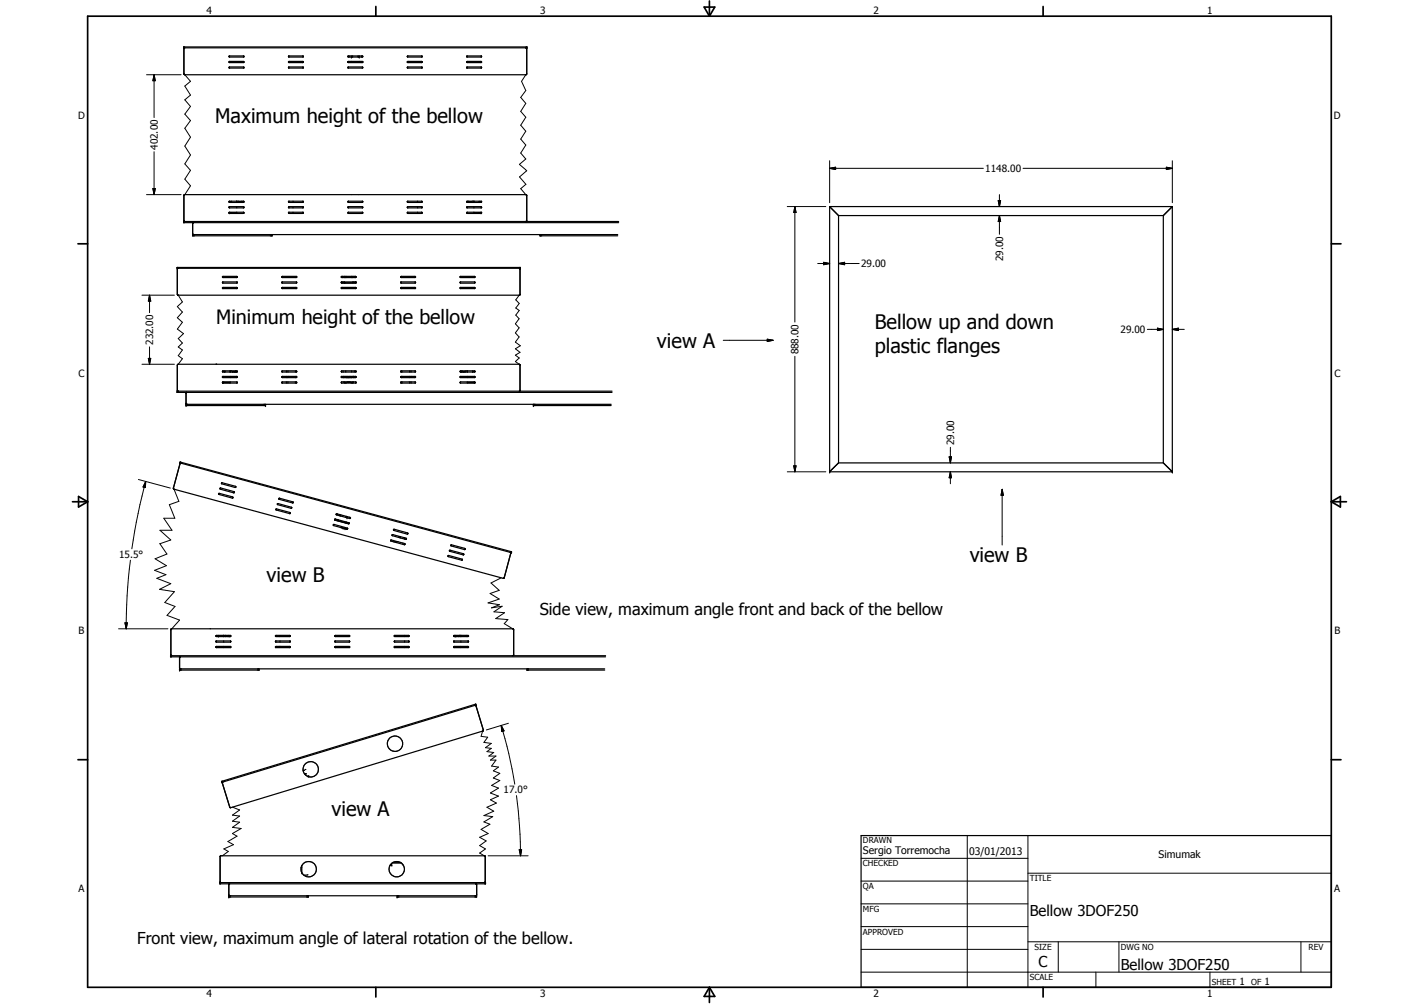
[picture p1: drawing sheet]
<svg xmlns="http://www.w3.org/2000/svg" width="594mm" height="420mm" viewBox="0 0 594 420" stroke-linecap="round" stroke-linejoin="round" font-family="sans-serif">
<g fill="none" stroke="#000" stroke-width=".51">
<path d="M76.9 19.6h143.7v.4h-143.7zM77.3 20l-.3 .4v10.5l.4 .4h142.7l.4-.3v-10.7l-.2-.3M95.9 28.2l.1 .3h6l.1-.3M95.9 23.5l6.1-.1 .1 .3-6.1 .2zM95.9 28.1v.1M96 25.7v.5M96 26.2h.1M96 28.1h-.1M96.1 25.7l6 .2-.2 .3h-5.8M96.1 25.7h-.1M96.1 28l6 .1M96.1 28l-.1 .1"/>
<path d="M102.1 28.1v.1M120.8 28.2l.1 .3h6l.1-.3M120.8 23.5l6.1-.1 .1 .3-6.1 .2zM120.8 25.8l6-.1 .2 .3-6 .2zM120.8 28.1v.1M120.8 28.1h6.2M127 28.1v.1M145.7 28.2l.1 .3h6l.1-.3M145.7 26h6.2M145.7 26.1h6.1M145.7 25.9h1.4v.2M145.7 23.5l6.1-.1 .1 .3-6.1 .2z"/>
<path d="M145.7 25.8v.2M145.7 25.8v.1M145.7 28.1h6.1M145.7 28.1v.1M146.2 23.4v.5M147 25.7v.2M147.1 23.4v.5M147.4 23.5l.1 .4M147.6 23.4v.5M149.9 23.4v.5M150.1 23.5l-.1 .4M150.5 23.4l-.1 .5"/>
<path d="M150.5 25.7v.2M151.4 23.4v.5M151.8 25.7l.1 .3M151.8 25.7l-6.1 .1M151.8 25.8v.1M151.8 28.1l.1 .1M151.9 25.9h-1.5v.2M170.6 23.5l6-.1 .2 .3-6.1 .2zM170.6 25.8l5.9-.1 .3 .3-6 .2zM170.6 28.1l5.9-.1 .3 .3-6.1 .2zM195.4 28.2l.1 .3h6l.1-.3M195.4 25.8l6-.1 .2 .3-6 .2z"/>
<path d="M195.4 28.1h6.2M195.4 28.1v.1M195.5 23.4h6l.1 .3-6.1 .2zM201.6 28.1v.1M77.4 92.7l-.4-.4v-10.5l.3-.4h143l.2 .3v10.8l-.4 .2M81 93.2l-.4 .3v4.4l.3 .3M95.9 84.5l.1-.3 6.1 .2-.2 .3h-5.8M95.9 86.8v.1M95.9 89v.1M95.9 84.5l.1 .2M95.9 89.1v.1M95.9 88.9l6.2 .1"/>
<path d="M95.9 86.6h6.2M95.9 86.6v.3M95.9 86.6v.1M95.9 89.2l.1 .1M95.9 88.9v.1M95.9 89.2h3.2M95.9 88.9l.2 .1M96 89.3h.1M96 84.7h.1M96.1 89h3M96.1 89l-.2 .1M96.8 84.5v.2"/>
<path d="M96.9 84.2v.3h-1M99.1 84.2v.5M99.1 86.5v.5M99.1 88.8v.5M100.2 84.5l-.3 .2M100.2 84.5h.4M100.3 84.5h.3M100.6 84.5l.3 .2M101.3 84.2l.5 .5M101.4 84.5l.1 .2M102.1 86.6v.1M102.1 89.1l-6 .2"/>
<path d="M102.1 86.7l-.1 .3-6.1-.1M102.1 89v.1M114 98.2v.5h-33.4v-.5h178M120.8 89l.1-.2 6.1 .2M120.8 89.1l.2 .2 6-.2M120.8 86.7l.1 .3h6l.1-.3M120.8 89v.1M120.8 84.3l6.1-.1 .1 .3-6 .2zM120.8 86.6h6.2M120.8 86.6v.1M122.7 84.2v.5M122.7 86.5v.5"/>
<path d="M122.7 88.8v.5M127 86.6v.1M127 89v.1M145.7 89l.1-.2 6.1 .2M145.7 89.1l.2 .2 6-.2M145.7 86.7l.1 .3h6l.1-.3M145.7 89v.1M145.7 86.6h6.1M145.7 84.3l6.1-.1 .1 .3-6 .2zM145.7 86.6v.1M147.2 81.4h.1M150.3 81.4h.1"/>
<path d="M151.8 86.6l.1 .1M151.9 89v.1M170.5 89l.2-.2 6.1 .2M170.5 89.1l6 .2M170.5 89v.1M170.6 84.3l6-.1 .2 .3-6 .2zM170.6 86.6l5.9-.1 .3 .3-6.1 .2zM174.8 84.2v.5M174.8 86.5v.5M174.8 88.8v.5M176.6 89.3h-.1M176.6 84.7h-.1"/>
<path d="M176.8 89v.1M176.8 89.1l-.2 .2M195.4 89.1l6.2 .1M195.4 86.7l.1 .3 6.1-.1M195.4 89v.1M195.4 86.6h6.2M195.4 86.6v.1M195.5 84.2h6l.1 .3-6 .2zM196.1 84.6v-.2v.3M196.3 84.2l-.6 .5M196.9 84.5h.4M196.9 84.5l-.3 .2"/>
<path d="M197.3 84.5h.1M197.4 84.6l.1 .1M197.4 84.5l.2 .2M198.4 89.2h3.2M198.4 84.2v.5M198.4 86.5v.5M198.4 88.8v.5M198.4 89h3M200.6 84.2v.3h1M200.8 84.5v.2M201.4 89l.1 .2M201.6 88.9l-6.2 .1"/>
<path d="M201.6 86.6v.1M201.6 86.6v.3M201.6 88.9v.1M201.6 88.9l-.2 .1M201.6 89v.1M201.6 86.8v.1M201.6 89.1v.1M226.1 98.2v.5h32.5M259 92.7h-182.1v.5h182.1M347.3 86.4h143.5M347.3 86.5l3.8 3.7M347.3 86.4v111"/>
<path d="M351.1 90.2h135.9M351.1 90.2v103.5M487 90.2v103.5M490.8 86.5l-3.8 3.7M490.8 86.4v111M74.1 111.9h143.7v.4h-143.7zM74.6 112.3l-.4 .3v10.6l.3 .3h143l.2-.2v-10.7l-.3-.3M93.2 115.7h5.9l.2 .3-5.9 .2zM93.2 118.1l6-.1 .1 .3-5.9 .2zM118 115.7h6l.2 .3-6 .2zM118 118.1l6.1-.1 .1 .3-6 .2zM142.9 118.2v.2"/>
<path d="M142.9 118.2h1.4v.2M142.9 115.7h6l.2 .3-6 .2zM142.9 118.4h6.1M142.9 118.4h6.2M143 118v.2M143.4 115.7v.5M144.2 118v.2M144.3 115.7v.5M144.7 115.8v.4M144.8 115.7v.5M147.2 115.7l-.1 .5M147.3 115.8v.4"/>
<path d="M147.7 115.7l-.1 .5M147.8 118v.2M148.6 115.7v.5M149 118v.4M149 118.1l-6.1 .1M149 118.1l-1.3 .3M167.8 115.7h5.9l.3 .3-6 .2zM167.8 118.1l6.1-.1 .1 .3-6 .2zM192.7 115.7h5.9l.3 .3-6 .2zM192.7 118.1l6-.1 .2 .3-6 .2zM198.8 116.1h-.1M93.2 120.4l5.9-.1 .2 .3-6 .2z"/>
<path d="M118 120.4l6-.1 .2 .3-6.1 .2zM142.9 120.4l6-.1 .2 .3-6.1 .2zM167.8 120.4l5.9-.1 .3 .3-6.1 .2zM192.7 120.4l5.9-.1 .3 .3-6.1 .2zM90.5 152.3v.1M90.8 152.4h-.1M93.1 157.8l.1 .1M93.1 157.6v.3M93.2 159.9l5.9-.1 .2 .3h-6.2M93.2 157.6l6.1 .1-.2 .3-5.9-.1M93.2 155.3l5.9-.1 .2 .3-6 .2zM93.2 159.9l-.1 .2"/>
<path d="M93.2 157.6l-.1 .1M93.2 159.9l3.1 .1M94 155.4v.3M94.1 155.2v.2h-1M96.3 155.2v.5M96.3 157.5v.5M96.3 159.8v.5M97.3 155.6l-.1 .1M97.3 155.6h.7M97.4 155.6l.8 .1M98.5 155.2l.5 .5M98.6 155.4h.1"/>
<path d="M98.6 155.4v.2M98.6 155.6l.1 .1M118 159.9l6-.1 .2 .3-6.1 .2zM118 155.3l6-.1 .2 .3-6.1 .2zM118 157.6l6.1-.1 .1 .3-6 .2zM119.9 155.2v.5M119.9 157.5v.5M119.9 159.8v.5M120.6 155.2v.5M120.6 157.5v.5M120.6 159.8v.5M123.7 155.2v.5"/>
<path d="M123.7 157.5v.5M123.7 159.8v.5M142.9 159.9l6-.1 .2 .3-6.1 .2zM142.9 155.3l6-.1 .2 .3-6.1 .2zM143 157.5h6l.1 .3-6 .2zM143.6 155.2l.1 .5M143.9 159.8l.4 .5M143.9 157.5l-.2 .5M144.1 159.8l.4 .5M144.1 157.5l-.2 .5M144.4 159.8l.6 .5M144.5 157.5l-.3 .5"/>
<path d="M144.7 155.2v.5M145.2 159.8v.2l1.6-.2M145.2 157.5l-.3 .4M145.5 158h1.1M145.5 159.8h1M145.7 157.5l-.7 .5M145.8 158h.4M146.3 157.5l.7 .5-.2-.5M147 157.9l.1 .1M147.2 155.2v.5M147.5 157.5l.3 .5M147.5 159.8l-.5 .5"/>
<path d="M147.8 157.5l.3 .5M147.9 159.8l-.4 .5M148.1 159.8l-.4 .5M148.1 157.5l.1 .5M148.4 155.2l-.1 .5M167.8 159.9l5.9-.1 .3 .3-6.1 .2zM167.8 155.3l5.9-.1 .3 .3-6.1 .2zM167.8 157.6l6.1-.1 .1 .3-6 .2zM168.3 155.2v.5M168.3 157.5v.5M168.3 159.8v.5M171.4 155.2v.5"/>
<path d="M171.4 157.5v.5M171.4 159.8v.5M172.1 155.2v.5M172.1 157.5v.5M172.1 159.8v.5M192.7 155.3l5.9-.1 .3 .3-6.1 .2zM193.4 155.4l-.1 .2M193.4 155.6l-.1 .1M193.5 155.2l-.6 .5M194 155.6l-.2 .1M194.1 155.5l-.1 .1M194.5 155.5l-.5 .1"/>
<path d="M194.5 155.5l.3 .2M194.5 155.5l.2 .2M195.6 155.2v.5M195.7 157.5v.5M195.7 159.8v.5M197.9 155.2v.2h1M198 155.4v.3M198.8 159.9l-5.9-.1-.3 .3h6.3M198.8 159.9l.1 .2M198.8 157.9l-.1 .1M198.8 159.9l-3.1 .1M198.8 157.6v.3"/>
<path d="M198.9 157.7l-.2-.2-6.1 .2 .3 .3h5.8M198.9 157.8l-.1 .1M78.1 164.2l-.2 .3v4.5l.2 .2M93.1 160.2h3.2M93.1 160.1l.1 .1M93.3 160v.2M111.2 169.2v.5h-33.3v-.5h178M145.8 160h.4M195.7 160.2h3.1M198.7 160v.2M198.9 160.1l-.2 .1M217.6 163.6l-.1 .1"/>
<path d="M217.6 163.6l.1-10.9-.3-.3h-142.8l-.4 .4v10.5l.3 .4M217.6 163.6h.1M223.3 169.2v.5h32.6M256.2 163.7h-182.1v.5h182.1M75.4 194l-.1 .1M75.6 193.8l-.3-.1 .1-.4 138.8 37.6-.1 .4-.5-.2M75.6 193.8h.2M75.6 193.8l-.2 .2M75.7 193.8l138 37.4 .2 .3-2.8 10.2-.5 .3-137.8-37.3-.2-.4 2.7-10.2M347.3 197.4h143.5M347.4 197.4h-.1M351.1 193.7h135.9"/>
<path d="M351.1 193.7l-3.7 3.7M487 193.7l3.8 3.7M91.5 206.6l5.9 1.3 .1 .4-5.8-1.4zM92.2 204.3l6 1.7-.4 .2-5.5-1.5zM92.7 202.1l6.1 1.7-.4 .2-5.5-1.5zM98.7 203.6h.1M115.6 213.4h.1M115.6 213v.4M115.7 213.4l5.6 1.6 .1-.5M115.7 213h-.1M115.7 213l5.7 1.5M116.1 210.9l6.1 1.6-.4 .2-5.5-1.5z"/>
<path d="M116.7 208.6l6.1 1.7-.3 .2-5.6-1.5zM121.4 214.5h.1M139.6 219.5l6 1.7-.2 .3-5.7-1.5zM140.1 217.3v.3M140.1 217.6l6 1.5M140.2 217.3v.1M140.2 217.3h-.1M140.2 217.3l5.9 1.5M140.2 217.4l1.3 .3M140.3 217.3l-.1 .1M140.8 215.1l6 1.6-.3 .3-5.6-1.5zM141.3 215.1l-.1 .5"/>
<path d="M141.5 217.7v.2M141.5 217.6v.1M142.1 215.8h.1M142.1 215.3v.5M142.5 215.6l-.1 .3M142.7 215.4l-.1 .5M144.8 218.6h.1M144.8 218.6l-.1 .2M144.9 218.6l1.3 .3M144.9 216.1l-.1 .4M144.9 218.4v.2M145 216.3l-.1 .3"/>
<path d="M145.5 216.2l-.2 .5M146.1 218.8l.1 .2M146.1 218.9h.1M146.2 219l-.1 .1M146.3 216.5l-.1 .4M146.6 216.5l.1 .1M142.5 220.7l2.8 .8M145.2 221.4h.1M163.6 226l6 1.7-.3 .3-5.6-1.6zM164.5 223.7l5.5 1.5 .2 .4-6-1.4v-.3l.3-.1M164.8 226.7h1.9M164.8 221.5l6 1.8-.3 .2-5.6-1.5z"/>
<path d="M165.6 226.7v.2M167 224.7l-.2 .2M167 224.7h.1M167.1 224.7l.2 .3M167.7 224.6v.5M168.7 227.3v.5M169.3 225v.6M169.5 225.1v.5M187.6 232.6l6 1.6-.3 .2-5.6-1.4zM188.2 230.3v.4l5.8 1.5 .1-.4M188.3 230.3h-.1M188.3 230.3l5.7 1.4"/>
<path d="M188.8 228l6 1.7-.3 .3-5.6-1.5zM194 231.7l.1 .1M71.9 274.4l-.4-.3v-10.7l.3-.3h143l.2 .4v10.5l-.3 .4M75.6 274.9l-.4 .2v4.6l.4 .2M88 263.1h.1M90.4 270.8l.1 .2 6.1-.2M90.4 268.5l.1 .1M90.4 270.7v.1M90.4 270.8l.1 .1M90.5 270.6l6.1 .1M90.5 268.3h6.1M90.5 268.6h6.1"/>
<path d="M90.5 266l5.9-.1 .2 .3-5.9 .2zM90.5 268.4v.2M90.5 268.3l-.1 .1M90.5 270.6l-.1 .1M90.5 270.9h3.1M90.5 270.6l3.1 .1M90.6 270.7v.2M91.3 266.1v.3M91.4 265.9v.2h-1M93.6 265.9v.5M93.6 268.2v.5M93.6 270.5v.5"/>
<path d="M94.8 266.2l.6 .2zM94.8 266.2l-.3 .2M95.8 265.9l.5 .5M95.9 266.1l.1 .3zM96.6 268.3v.1M96.6 268.4v.1M96.6 270.7v.1M96.6 268.5v.1M108.5 279.9v.5h-33.3v-.5h177.9M115.3 270.8l.1 .2 6.1-.2M115.3 270.7l.3-.2 5.9 .2M115.3 268.4v.1"/>
<path d="M115.3 270.7v.1M115.3 268.5l.1 .1M115.4 266l5.9-.1 .2 .3-5.9 .2zM115.4 268.3h6.1M115.4 268.6h6.1M115.4 268.3l-.1 .1M117.2 265.9v.5M117.2 268.2v.5M117.2 270.5v.5M121.5 268.3v.1M121.5 268.4v.1M121.5 270.7v.1"/>
<path d="M121.5 268.5v.1M140.2 270.8l6.1 .2M140.2 270.7l.2-.2 6 .2M140.2 270.7v.1M140.2 268.3l6.1-.1 .1 .3-6 .2zM140.2 266l6-.1 .2 .3-6 .2zM146.3 265.9v.1M146.3 270.9v.1M146.4 270.7v.1M146.4 270.8l-.1 .1M165.1 270.7l.2-.2 6 .2M165.1 270.8l.1 .2 6.1-.2"/>
<path d="M165.1 268.4v.1M165.1 270.7v.1M165.1 268.5v.1M165.1 266l6-.1 .2 .3-6 .2zM165.1 268.3h6.1M165.1 268.6h6.1M165.1 268.3v.1M169.4 265.9v.5M169.4 268.2v.5M169.4 270.5v.5M171.2 268.3l.1 .1M171.3 268.4v.1"/>
<path d="M171.3 270.7v.1M171.3 268.5l-.1 .1M189.9 270.8l.1 .2 6.2-.2M189.9 270.7v.1M190 265.9h5.9l.3 .3-6 .2zM190.6 266.1l.1 .1M190.7 266.1l-.1 .3M190.8 265.9l-.6 .5M191.4 266.2l.5 .1M191.4 266.2l-.3 .2M191.4 266.2h.5M191.4 266.2l-.2 .2"/>
<path d="M191.9 266.2l.2 .2M192.9 265.9v.5M192.9 270.9h3.2M192.9 268.2v.5M192.9 270.5v.5M195.1 265.9v.2h1.1M195.3 266.1v.3M196 270.7v.2M196.1 268.4v.2M196.1 270.6l-6.2 .1M196.1 268.3l-6.2 .1 .3 .3 5.9-.1M196.1 268.3l.1 .1"/>
<path d="M196.1 270.6l.1 .1M196.1 270.6l-3.2 .1M196.2 270.7v.1M196.2 268.5l-.1 .1M196.2 270.8l-.1 .1M220.6 279.9v.5h32.5M253.5 274.4h-182.1v.5h182.1M199.1 294.7l-106.2 32.3M199.1 294.7h.1M199.2 294.7l.1 .3M199.3 295.1l-.5 .1M199.3 295v.1"/>
<path d="M92.8 327l.1 .4M92.9 327h-.1M92.9 327.4h.1M93 327.3l-.1 .1M93 327.3h.1M93.2 327.4l105.8-32.3 .3 .3 3 10.1-.2 .4-105.5 32.1-.4-.3zM93.3 327.3h-.2M93.3 327.2v.1M126.9 322.4h.6M127.5 323.8l.6 .2M127.7 322h.4M128.9 324.9v.1"/>
<path d="M129.3 324.7l-.5 .2M202.9 358.1h-110.5l-.2 .4v10.6M202.9 358.1l.1 .1M203 358.2v11.1M360.5 349.7h196.9v63.5h-196.9zM92 369.4h111.3v.5h-111.3zM92.2 369.1v.1M92.2 369.2l.2 .2M95.9 370l-.1 4.6 .4 .3M95.9 370h.1M96 369.9l-.1 .1M126.1 363.1h.3"/>
<path d="M126.4 362.2v3.1M127.2 366.2h1.4M128.6 366.1h.3M129.1 374.9v.5h-33.3v-.5h103.8v.5h-33.4v-.5M163.3 362.1h.7M163.4 362h.6M164 361.6v.9M164.2 361.1a3.2 3.2 0 0 1 5 1.8 3.2 3.2 0 0 1-3.6 4 3.2 3.2 0 0 1-2.2-4.8M164.2 361.1l-.8 1M164.2 361.1h3.7M168.4 361.8h.3M199.3 369.9l.3 .3v4.3l-.4 .4"/>
<path d="M203 369.3l-.1 .1"/>
<circle cx="165.4" cy="311.2" r="3.2"/>
<circle cx="130.1" cy="322" r="3.2"/>
<circle cx="129.2" cy="363.8" r="3.2"/>
</g>
<g fill="#000">
<circle cx="147.1" cy="23.9" r=".25"/>
<circle cx="150.4" cy="23.9" r=".25"/>
<circle cx="96.1" cy="89" r=".25"/>
<circle cx="201.4" cy="89" r=".25"/>
<circle cx="144.3" cy="118.2" r=".25"/>
<circle cx="217.8" cy="111.9" r=".25"/>
<circle cx="217.8" cy="112.3" r=".25"/>
<circle cx="94.1" cy="155.4" r=".25"/>
<circle cx="143.9" cy="157.5" r=".25"/>
<circle cx="148.1" cy="157.5" r=".25"/>
<circle cx="197.9" cy="155.4" r=".25"/>
<circle cx="77.9" cy="169.2" r=".25"/>
<circle cx="77.9" cy="169.7" r=".25"/>
<circle cx="93.3" cy="160" r=".25"/>
<circle cx="111.2" cy="169.7" r=".25"/>
<circle cx="223.3" cy="169.7" r=".25"/>
<circle cx="75.4" cy="193.3" r=".25"/>
<circle cx="347.3" cy="197.4" r=".25"/>
<circle cx="490.8" cy="197.4" r=".25"/>
<circle cx="145.3" cy="216.7" r=".25"/>
<circle cx="143.7" cy="221" r=".25"/>
<circle cx="144.4" cy="221.2" r=".25"/>
<circle cx="214.2" cy="230.9" r=".25"/>
<circle cx="75.2" cy="279.9" r=".25"/>
<circle cx="91.4" cy="266.1" r=".25"/>
<circle cx="95.9" cy="266.1" r=".25"/>
<circle cx="190.7" cy="266.1" r=".25"/>
<circle cx="75.2" cy="280.4" r=".25"/>
<circle cx="129.1" cy="324.9" r=".25"/>
<circle cx="95.8" cy="375.4" r=".25"/>
<circle cx="95.8" cy="374.9" r=".25"/>
<circle cx="126.4" cy="365.3" r=".25"/>
<circle cx="166.2" cy="375.4" r=".25"/>
</g>
<g fill="none" stroke="#000" stroke-width=".71">
<path d="M36.7 6.8h520.7v406.4h-520.7zM157.3 2.7v4.1M294.8 3h4.4l-2.2 3.8zM297 .4v6.4M436.7 2.7v4.1M32.6 102h4.1M557.4 102h4M30.3 210h6.4M32.9 207.8l3.8 2.2-3.8 2.2zM557.4 210h6.3M557.4 210l3.8-2.2v4.4zM32.6 317.9h4.1"/>
<path d="M557.4 317.9h4M157.3 413.2v4M297 413.2v6.3M297 413.2l2.2 3.8h-4.4zM436.7 413.2v4"/>
</g>
<g fill="none" stroke="#000" stroke-width=".42">
<path d="M61.3 31.3h14.5M64.5 31.3l.5 2.5h-1zM64.5 31.3v17.9M77.4 31.3l2.3 2.7-2.3 2 2.3 3.8-2.3 2 2.3 2.7-2.3 3.3 2.3 2.7-2.3 3.2 2.3 3.7-2.3 3.7 2.3 3.8-2.3 3.7 2.3 2.7-2.3 3.7 2.3 2.8-2.3 3.6M220.1 31.3l-1.8 2.7 1.8 3.9-2.1 2.9 2.1 2.5-2.1 3.3 2.1 2.5-2.1 3.3 2.1 2.5-2.1 3.3 2.1 2.5-2.1 3.4 2.1 2.4-2.6 2.3 3 2.7-3 2.5 2.7 3.1-2.2 1.9 2.1 2.4M64 78.9h1l-.5 2.5zM64.5 63.5v17.9M347.3 70.4l2.5-.4v1zM347.3 70.4h64.4M347.3 67.3v17.5M428.3 70.4h62.5M488.3 70l2.5 .4-2.5 .6z"/>
<path d="M490.8 67.3v17.5M61.3 81.4h14.5M329.6 86.4h16.1M332.8 86.4l.5 2.5h-1zM332.8 86.4v48.4M417.9 83.9h1l-.5 2.5zM418.4 90.2l.5 2.5h-1zM418.4 81.4v5M418.4 90.2v7.8M342.3 110.3h5M344.8 109.8l2.5 .5-2.5 .5zM351.1 110.3l2.5-.5v1z"/>
<path d="M351.1 110.3h8.6M59.4 123.5h13.6M62.6 123.5l.5 2.5h-1zM62.6 123.5v7.4M74.6 123.5l1.8 2.9-2.2 1.9 2.2 2.3-2.2 2.4 2.2 1.9-2.2 2.8 2.6 1.9-2.2 2.1 1.8 1.9-1.8 1.6 1.8 1.3-1.8 2.3 1.8 1.3-1.8 2.3M217.4 123.5l-1.5 2 1.5 1.5-1.5 1.9 1.5 1-1.5 2 1.4 1.5-1.5 2.1 1.5 1.7-1.5 2.1 1.5 1.7-1.5 2.2 2 1.5-2 1.3 1.9 1.4-1.9 1.2 1.6 1.2-1.6 1.5 1.6 1.1M480.3 137.8h6.7M484.6 137.3l2.4 .5-2.4 .5zM490.8 137.8l2.5-.5v1zM490.8 137.8h5M59.4 152.4h13.6M62.1 150h1l-.5 2.4z"/>
<path d="M62.6 145.2v7.2M302.8 142.4h20.9M321.2 141.9l2.5 .5-2.5 .5zM332.8 149.1v48.3M329.6 197.4h16.1M332.3 194.9h1l-.5 2.5zM397.4 191.2h.9l-.4 2.5zM397.9 197.4l.4 2.5h-.9zM397.9 187.2v6.5M397.9 197.4v5M57.9 200.7l13.4 3.6M61 201.5l-.1 2.5-1-.2z"/>
<path d="M61 201.5l-3.9 17.1-1.9 11.1M72.8 204.7l2.1 5.1-4 1.4 2.3 5.7h-4.6l3.4 5h-5l4.5 4.1-4.5 1.5M419.6 204.8l.5 2.5h-1zM419.6 204.8v23.3M54.6 234.4a219.6 219.6 0 0 0-1.8 28.7M66.9 227.5l3 4.4-5 1.9 4.8 2.9-5 2 4.8 1.8-3.8 1.5 5.8 2.3-4.7 2.3 6.2 1-4 4.5 4.3 1.7-3.4 3.7 5.3 2-3.3 3.6M209.8 241.8l-4.2 2.2 3.4 3.1-3.8 1.3 3.8 2.3-4.7 1.6 4.8 .8-3.3 1.3 4.4-.7-3.4 2.3 4.4 .4-3.6 2.5 5 .4-1.5 1.7 3.6 2.1M49.7 263.1h20.6M52.3 260.6h1l-.5 2.5zM202.1 306l-.7 2.1 2.8 .4-1.6 2.2 3.1 .4-2.5 1.8 2.5 .3-1.8 1.3 2.8 .4-2 1.5h2.9l-2.3 1.7h2.3l-1.8 2.5 2.9 .4-2.2 1.6 2.7 1-2.7 2 2.7 1-3.4 2.1 2.9 1.1-3.4 2.1 3.4 1.3-3.4 1.5 2.5 1.4-3.9 1.7 2.8 1.7-4.1 1.8 3.7 .5-3.7 2.2 2.5 .9-3.7 2.2 3 1.7-3.6 1.6 2.7 1.5-2.7 2 2.4 1.4-2.4 1.7 2 1.1M209.8 303.6l1.2 2.3-.9 .2zM209.8 303.6l3.2 11.8 2.5 12.8"/>
<path d="M212.8 302.7l-9.2 2.8M97.3 337.8l3 1.2-3 2.1 3 .4-3 2.2 3 .4-3 2.1 3.7 .5-3.7 2.1 1.9 1.1-3.8 2.3 2.3 1.3-4 1.8 1.9 1-2.5 1.8M216.2 333l1.3 12.9 .4 12.2M204.4 358.1h16.7M217.4 355.6h1l-.5 2.5zM360.5 359.2h69.9M405 349.7v63.5M430.4 349.7v63.5M360.5 368.7h69.9M360.5 378.2h69.9M430.4 365.4h127M360.5 387.8h69.9"/>
<path d="M360.5 397.3h69.9M430.4 394.1h127M443.1 394.1v12.7M468.5 394.1v12.7M544.7 394.1v12.7M360.5 406.8h196.9M458.8 406.8v6.4M506.6 406.8v6.4"/>
</g>
<g fill="#000">
<path d="M64.5 31.3l.5 2.5h-1zM64 78.9h1l-.5 2.5zM347.3 70.4l2.5-.4v1zM488.3 70l2.5 .4-2.5 .6zM332.8 86.4l.5 2.5h-1zM417.9 83.9h1l-.5 2.5zM418.4 90.2l.5 2.5h-1zM344.8 109.8l2.5 .5-2.5 .5zM351.1 110.3l2.5-.5v1zM62.6 123.5l.5 2.5h-1zM484.6 137.3l2.4 .5-2.4 .5zM490.8 137.8l2.5-.5v1z"/>
<path d="M62.1 150h1l-.5 2.4zM321.2 141.9l2.5 .5-2.5 .5zM332.3 194.9h1l-.5 2.5zM397.4 191.2h.9l-.4 2.5zM397.9 197.4l.4 2.5h-.9zM61 201.5l-.1 2.5-1-.2zM419.6 204.8l.5 2.5h-1zM52.3 260.6h1l-.5 2.5zM209.8 303.6l1.2 2.3-.9 .2zM217.4 355.6h1l-.5 2.5z"/>
</g>
<g font-size="8.4">
<text x="90.1" y="51.6">Maximum height of the bellow</text>
<text x="366.3" y="137.5">Bellow up and down</text>
<text x="275" y="145.5">view A</text>
<text x="366.3" y="147.5">plastic flanges</text>
<text x="406" y="235">view B</text>
<text x="111.6" y="243.4">view B</text>
<text x="138.8" y="341.4">view A</text>
</g>
<text font-size="8.2" x="90.5" y="135.6">Minimum height of the bellow</text>
<g font-size="6.9">
<text x="226" y="257.5">Side view, maximum angle front and back of the bellow</text>
<text x="57.4" y="395.1">Front view, maximum angle of lateral rotation of the bellow.</text>
</g>
<g font-size="6.3">
<text x="431.1" y="383.2">Bellow 3DOF250</text>
<text x="434.8" y="404.7">C</text>
<text x="469.2" y="406">Bellow 3DOF250</text>
</g>
<g font-size="4.4">
<text x="361.3" y="357.5">Sergio Torremocha</text>
<text x="405.7" y="357.7">03/01/2013</text>
<text x="485" y="359.2">Simumak</text>
</g>
<g font-size="4.2">
<text x="86.4" y="5.8">4</text>
<text x="226.1" y="5.8">3</text>
<text x="365.7" y="5.8">2</text>
<text x="505.4" y="5.8">1</text>
<text x="32.8" y="49.6">D</text>
<text x="558.5" y="49.6">D</text>
<text x="66" y="62.7" transform="rotate(-90 66 62.7)">402.00</text>
<text x="412.5" y="72">1148.00</text>
<text x="360.5" y="111.8">29.00</text>
<text x="419.9" y="109.3" transform="rotate(-90 419.9 109.3)">29.00</text>
<text x="469.1" y="139.4">29.00</text>
<text x="64.2" y="144.4" transform="rotate(-90 64.2 144.4)">232.00</text>
<text x="334.3" y="148.3" transform="rotate(-90 334.3 148.3)">888.00</text>
<text x="32.9" y="157.6">C</text>
<text x="558.7" y="157.6">C</text>
<text x="399.4" y="186.4" transform="rotate(-90 399.4 186.4)">29.00</text>
<text x="49.9" y="233.6">15.5°</text>
<text x="32.9" y="265.5">B</text>
<text x="558.7" y="265.5">B</text>
<text x="210.9" y="332.1">17.0°</text>
<text x="32.9" y="373.4">A</text>
<text x="558.6" y="373.4">A</text>
<text x="518.9" y="412.3">1</text>
<text x="529.4" y="412.3">1</text>
<text x="86.4" y="417.2">4</text>
<text x="226.1" y="417.2">3</text>
<text x="365.7" y="417.2">2</text>
<text x="505.4" y="417.2">1</text>
</g>
<g font-size="3.5">
<text x="361.3" y="353">DRAWN</text>
<text x="361.3" y="362.5">CHECKED</text>
<text x="431.1" y="368.7">TITLE</text>
<text x="361.3" y="372.1">QA</text>
<text x="361.3" y="381.6">MFG</text>
<text x="361.3" y="391.1">APPROVED</text>
<text x="433.1" y="397.5">SIZE</text>
<text x="469.2" y="397.5">DWG NO</text>
<text x="547.9" y="397.4">REV</text>
<text x="431.1" y="410.2">SCALE</text>
<text x="507.3" y="412.3">SHEET</text>
<text x="523.8" y="412.3">OF</text>
</g>
</svg>
